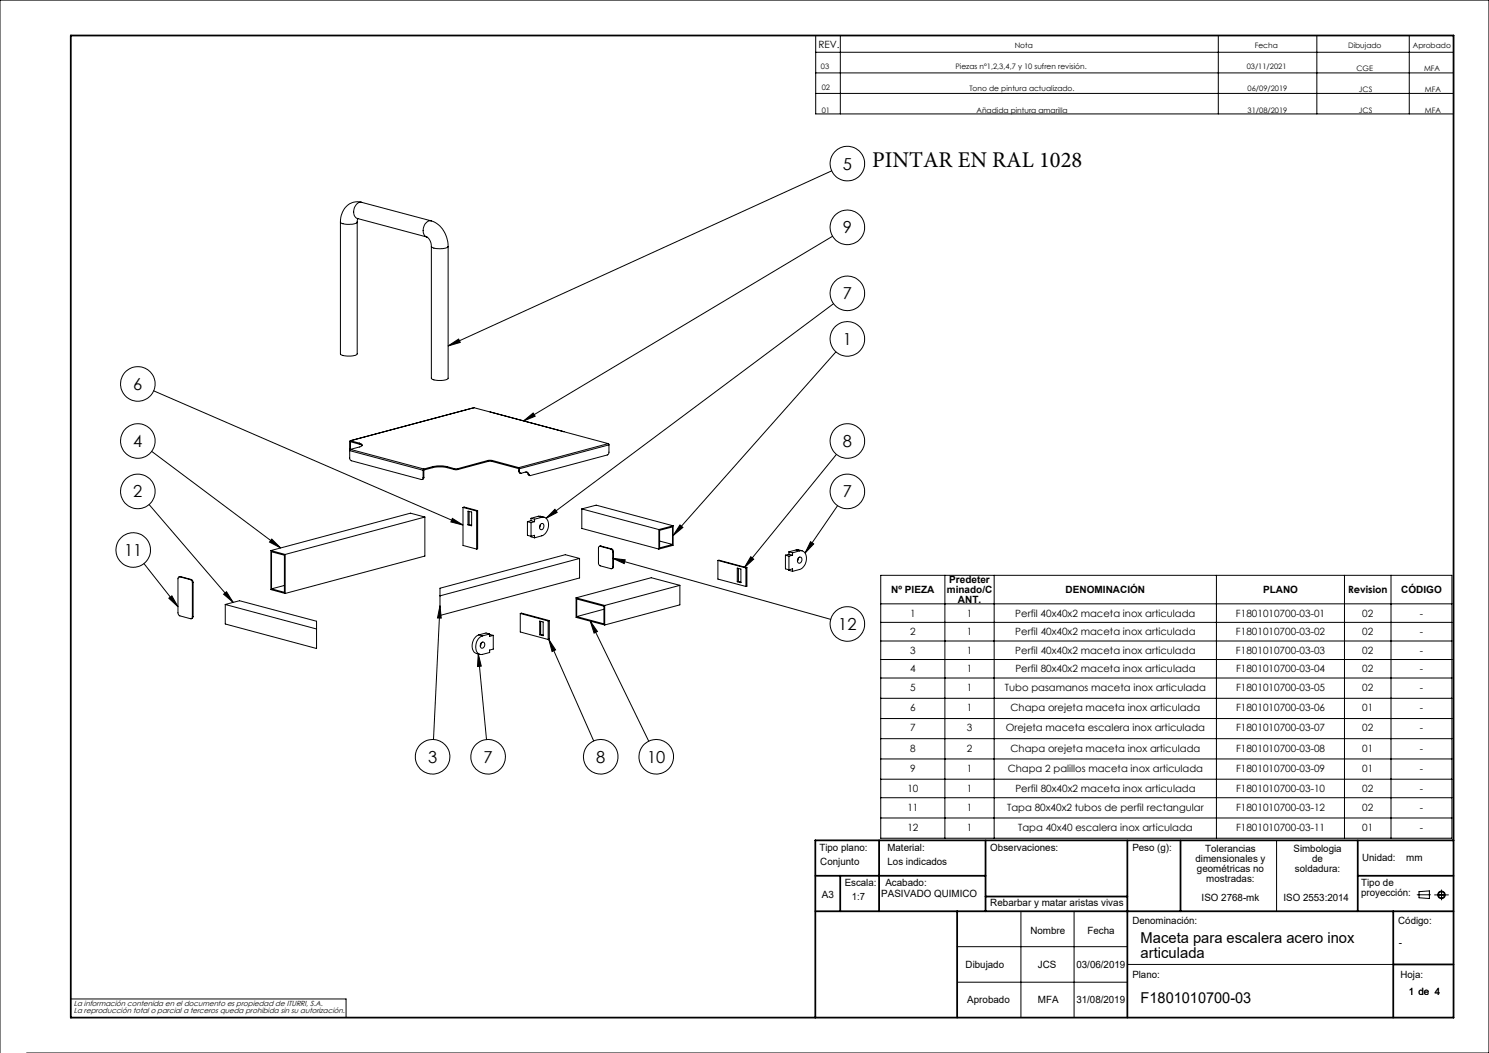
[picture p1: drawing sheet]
<svg xmlns="http://www.w3.org/2000/svg" width="420mm" height="297mm" viewBox="0 0 420 297" stroke-linecap="round" stroke-linejoin="round" font-family="sans-serif">
<g fill="none" stroke="#000" stroke-width=".28">
<path d="M230.1 10h179.9v22.1h-179.9zM230.1 14.7h179.9M237 10v22.1M343.6 10v22.1M371.4 10v22.1M397.5 10v22.1M230.1 20.6h179.9M230.1 26.3h179.9M102 57.1a4.8 4.8 0 0 0-5.9 4.8l-.1 .7M102 57.1a2.41 2.41 0 0 0-2.2 3 1.73 1.73 0 0 0 1 1.5M102 57.1l19.6 5.2M234.6 48.2l-108.2 49.4"/>
<path d="M96 62.6v37.2a4.6 4.6 0 0 0 4.1 .5l.7-.5v-37.2M96 62.6a4.5 4.5 0 0 0 4.1 .5l.7-.5M100.8 61.6h.1M100.8 61.6l19.6 5.2M101 61.7l-.2 .9M120.4 66.8l.9 1.1 .4 1.6M121.6 62.3a7.5 7.5 0 0 1 4.8 7.2M121.6 62.3a2.62 2.62 0 0 0-1.8 4.1l.6 .4M121.7 69.5v37.2a3.6 3.6 0 0 0 3.2 .6l.9-.2 .6-.4v-37.2M121.7 69.5a4.7 4.7 0 0 0 4.7 0M234.8 66.6l-87.1 52.1M126.4 97.6l3-2 .4 1z"/>
<path d="M235.1 85.7l-81.1 60.5M235.8 99.2l-45.9 51.9M43.4 110.2l87.2 37.9M133.7 115l-34.9 9.3M133.7 115l4.6 1.2M138.3 116.2l20.7 5.5M147.7 118.7l2.7-2.2 .6 .9zM42.8 127.3l36.4 27.2M98.6 127.1v2.2l.5 .7 19.8 5.3 .4-.2v-.4M98.6 126.6l.1 .3M98.6 127.1l20.7 5.5M98.6 126.6l.2 .1"/>
<path d="M98.8 126.7l-.2 .4M98.8 124.3l-.2 .2v2.1M98.8 126.7l20.8 5.6M98.8 124.3l2.6 .7M101.4 125l.7 .4-.1 .4-3.2 .9M101.4 125.3l.8 .4M101.4 125v.3M101.4 125.3l-2.6-.7v2.1M119.3 132.6v2.1M119.6 132.3l-.3 .3M119.6 134.7l-.2 .4-.4 .2M119.6 134.7h-.3"/>
<path d="M122.1 131.6l1.4-.2 2.6 .2M122.1 131.9l1.4-.2 2.6 .2M122.1 131.6l-2.5 .7M122.1 131.6v.3M122.1 131.9l-2.5 .7v2.1M126.1 131.6l2 .6M126.1 131.6v.3M126.1 131.9l2 .5M128.1 132.2h1.1M128.1 132.4h1.1M128.1 132.2v.2M129.2 132.2v.2"/>
<path d="M137.7 129.9h1M137.7 130.1h1M137.7 129.9l-8.5 2.3M137.7 129.9v.2M137.7 130.1l-8.5 2.3M138.7 129.9l7.6 2M138.7 129.9v.2M138.7 130.1l7.6 2.1v.7M146.3 131.9l.2 .3M146.3 132.9l.2 .4 .3 .2M146.3 132.9h.2M146.5 132.9l.4 .6 1.3-.4a.78 .78 0 0 1 1 .7"/>
<path d="M146.5 132.2v.7M148.5 133.1l.5 .7M149 133.8l.5 .4M149 133.8h.2M159 121.7l.1 .1M159 121.7l12.6 3.4M171.6 125.1l.2 .4M171.6 125.1l-25.3 6.8M171.8 125.5v2.2l-.4 .6-21.8 5.9-.4-.4M171.8 125.5l-25.3 6.7M235.9 128.2l-25.9 31.9M40.6 159l9.6 12.1"/>
<path d="M42.1 142.3l23.7 27.6M76.4 155.3v11l4 1.1M76.4 155.3l4 1.1M76.6 155.6l3.6 1v10.5l-3.6-1zM76.7 152l2.5 2.5-3.2-1.6zM80.4 156.4v11M119.8 145.8v11l-39.4 10.6M119.8 145.8l-39.4 10.6M119.8 145.8l-4-1.1-39.4 10.6M127.6 146.2l3 1.9-3.4-.9zM130.6 143.1l.3-.1 3.8 1M130.6 143.1l3.8 1"/>
<path d="M130.6 143.1v10.7l3.8 1.1M132 144.2l1 .2v3.9l-1-.3zM132.3 148h-.3M132.3 144.2v3.8M132.3 148l.7 .1M134.4 144.1v10.8M134.7 144l-.3 .1M134.7 144v10.8l-.3 .1M148.8 147.1v3.9l1 .3 1-.3v.7M148.8 147.1l1 .3M149.8 146.2v.7M149.8 147.4v4l1 .3"/>
<path d="M149.8 146.9l1 .2M149.8 146.9l-1 .2M149.8 146.2l1 .2M150.8 147.1l-1 .3M150.8 146.4v.7M151.8 145.6l1.7 .3M151.8 145.6l1 .3M151.8 145.6l-2 .6M152.4 148l-.2 .8M152.5 147.8a.6 .6 0 0 1 .8 0 .6 .6 0 0 1 .1 .9 .65 .65 0 0 1-.8 .7 .65 .65 0 0 1-.4-1zM152.8 145.9a2.03 2.03 0 0 1 1.8 3 3.1 3.1 0 0 1-1.8 2.2l-2 .6M152.8 145.9l-2 .5"/>
<path d="M156.5 143.6l.7 .9-3.2 1.7zM163.5 157.5l-39.4 10.6M164.1 143.5v5.5l21.7 5.9M164.1 143.5l21.7 5.9M164.1 143.5l4.1-1 21.7 5.8M169.3 154.1h-.3l-.2 .4 .1 4.7 .4 .4 3 .8 .4-.1 .1-.5M169.3 154.1l3 .8M169.5 154l-.4 .1M169.5 154l-.2 .1M169.5 154l3 .8M172.3 154.9l.5 .4v.4M172.5 154.8l.4 .3 .1 .5"/>
<path d="M172.5 154.8l-.2 .1M172.8 157.5l3.6 .4-.3 1.1zM172.8 155.7v4.1M172.8 157.5l61.5 17.2M173 159.8v.4l-.5 .2M173 155.6l-.2 .1M173 159.8h-.2M173 155.6v4.2M185.8 149.4v5.5M186.1 149.6l3.6-1v5l-3.6 .9zM186.1 152.6l3.6 1M189.9 148.3l-4.1 1.1"/>
<path d="M189.9 148.3v5.5l-4.1 1.1M191.8 148.1l.8 .7-2.7 2.3zM202.5 158.1l.3-.1 7.9 2.1M202.5 158.1l7.9 2.1M202.5 158.1v5.2l7.9 2.1M211.8 157l.8 .7-2.6 2.4zM221.5 156.6v3.8l1 .3 1.1-.3v.7M221.5 156.6l1 .3M222.5 155.6v.7M222.5 156.9v4l1.1 .2M222.5 156.3l1.1 .3M222.5 156.3l-1 .3"/>
<path d="M222.5 155.6l1.1 .3M223.6 156.6l-1.1 .3M223.6 155.9v.7M224.6 155.1l.5-.1 1.2 .4M224.6 155.1l1 .3M224.6 155.1l-2.1 .5M225.1 157.4a.66 .66 0 0 1 1-.1 .66 .66 0 0 1 0 1 .66 .66 0 0 1-1 .4 .66 .66 0 0 1-.1-1zM225.2 157.4l-.3 .9M225.6 155.4a1.78 1.78 0 0 1 1.9 2.3 3.2 3.2 0 0 1-1.9 2.9l-2 .5M225.6 155.4l-2 .5M228.6 152.8l.9 .6-2.4 2.6zM236.3 142.6l-9.2 13.4"/>
<path d="M47.6 168.7l.9-.6 1.7 3zM50.7 162.7l-.3 .1-.2 .4v9.9l.4 .6 3.2 .8 .3-.1 .2-.4M50.7 162.7l3.1 .8M50.9 162.6l-.4 .1M50.9 162.6l-.2 .1M50.9 162.6l3 .8M53.8 163.5l.3 .3 .2 .5M53.9 163.4l.4 .3 .2 .5M53.9 163.4l-.1 .1M54.3 164.3v9.7M54.5 173.9l-.1 .4-.5 .2M54.5 164.2l-.2 .1"/>
<path d="M54.5 173.9l-.2 .1M54.5 164.2v9.7M63.1 167.6l.8-.7 1.9 3zM63.5 170.5l4.1-1.1 21.7 5.8v7.7l-25.8-6.9zM63.5 170.5l25.8 6.9M80.2 165.1l-3.6 1M124.1 170.8l.4 3.5h-1.1zM124.1 165.9l35.4-9.4 4 1v5.5l-39.4 10.6zM124.1 170.8l-1.8 37.8M135.1 179.1a3.2 3.2 0 0 0-1 5.1l1.3 .4M135.1 179.1l1 .2M138.1 178.8v.7l1-.3"/>
<path d="M138.1 178.8l-2 .5M138.1 178.8l-1-.3-2 .6M138.1 179l1 .2M139.1 179.2v3.9l-1 .2v.7l-2 .6a1.78 1.78 0 0 1-1.9-2.3 3.1 3.1 0 0 1 1.9-3M146.8 173l7.8 2.2M146.8 173v5.3l7.8 2.1M146.8 173l.3-.1 7.8 2.1M152.2 175.2l1 .2v3.9l-1-.3zM152.5 179h-.3M152.5 175.3v3.7M152.5 179l.7 .1M154.6 175.2v5.2"/>
<path d="M154.9 175l-.3 .2M154.9 175v5.3l-.3 .1M162.5 168.6l8.1 2.2M162.5 168.6v5.5l8.1 2.2M162.7 168.9l7.7 2.1v5l-7.7-2.1zM166.5 175.2l2 2.9-.9 .5zM166.5 175.2l16.5 33.9M170.4 171.8l-7.7 2.1M170.6 170.8v5.5M191.8 165.1l-21.2 5.7M191.8 165.1l-8.1-2.2-21.2 5.7M191.8 165.1v5.5l-21.2 5.7"/>
<path d="M208 160.2l1 .3v3.9l-1-.3zM208.3 164l-.3 .1M208.3 160.3v3.7M208.3 164l.7 .2M210.4 160.2v5.2M210.7 160.1l-.3 .1M210.7 160.1v5.2l-.3 .1M248.4 162.3h161.1v74.1h-161.1zM248.4 170.3h161.1M248.4 175.5h161.1M266.5 162.3v74.1M280.4 162.3v74.1"/>
<path d="M343.1 162.3v74.1M379.2 162.3v74.1M392.4 162.3v74.1M134.9 184.4l.8 3.5-1 .1zM134.9 184.4l2.3 24.2M135.7 181.4l-.2 .9M135.8 181.3a.66 .66 0 0 1 .9 .1 .66 .66 0 0 1-.1 .9 .64 .64 0 0 1-.9 .5 .64 .64 0 0 1-.2-1zM154.8 180.3l1.9 3-1 .5zM154.8 180.3l12.7 28.7M248.4 180.8h161.1M248.4 186h161.1M248.4 191.2h161.1"/>
<path d="M248.4 197h161.1M248.4 202.7h161.1M248.4 208.3h161.1M248.4 214.1h161.1M248.4 219.8h161.1M248.4 225h161.1M248.4 230.7h161.1M360.1 237v20M288 257v30M303 257v30M399.7 252.4h3.8M400.3 251.5l2.9-.2v2.1l-2.9-.2z"/>
<path d="M404.6 252.4h4M406.6 251v2.8M270 267h48M270 277h48M318 272h75M0 297v-297h420v297h-412.5M20 281.8h77.6v5.2"/>
<circle cx="239" cy="46.1" r="4.9"/>
<circle cx="239" cy="64.1" r="4.9"/>
<circle cx="239" cy="95.6" r="4.9"/>
<circle cx="239" cy="82.7" r="4.9"/>
<circle cx="38.9" cy="108.3" r="4.9"/>
<circle cx="38.9" cy="124.4" r="4.9"/>
<circle cx="38.9" cy="138.6" r="4.9"/>
<circle cx="239" cy="124.4" r="4.9"/>
<circle cx="239" cy="138.6" r="4.9"/>
<circle cx="37.6" cy="155.1" r="4.9"/>
<circle cx="239" cy="176" r="4.9"/>
<circle cx="122" cy="213.5" r="4.9"/>
<circle cx="137.7" cy="213.5" r="4.9"/>
<circle cx="169.4" cy="213.5" r="4.9"/>
<circle cx="185.1" cy="213.5" r="4.9"/>
<circle cx="406.6" cy="252.4" r=".86"/>
<circle cx="406.6" cy="252.4" r="1.07"/>
</g>
<g fill="none" stroke="#000" stroke-width=".5">
<path d="M20 10h390v277h-390zM248 237v20M278 237v20M318 237v50M333 237v20M383 237v20M410 237h-180v50M230 257h180M230 247h48M237 247v10M270 257v30M278 252.9h40"/>
<path d="M383 247h27M393 257v30M393 272h17"/>
</g>
<path d="M191.8 148.1l.8 .7-2.7 2.3zM228.6 152.8l.9 .6-2.4 2.6zM166.5 175.2l2 2.9-.9 .5zM154.8 180.3l1.9 3-1 .5zM127.6 146.2l3 1.9-3.4-.9zM124.1 170.8l.4 3.5h-1.1zM147.7 118.7l2.7-2.2 .6 .9zM63.1 167.6l.8-.7 1.9 3zM76.7 152l2.5 2.5-3.2-1.6zM126.4 97.6l3-2 .4 1zM156.5 143.6l.7 .9-3.2 1.7zM134.9 184.4l.8 3.5-1 .1zM211.8 157l.8 .7-2.6 2.4zM47.6 168.7l.9-.6 1.7 3zM172.8 157.5l3.6 .4-.3 1.1z" fill="#000"/>
<text font-size="6.3" x="246" y="47">PINTAR EN RAL 1028</text>
<g font-size="4.7">
<text x="237.7" y="47.8">5</text>
<text x="237.7" y="65.8">9</text>
<text x="237.7" y="84.4">7</text>
<text x="237.7" y="97.3">1</text>
<text x="37.6" y="110">6</text>
<text x="37.6" y="126.1">4</text>
<text x="237.7" y="126.1">8</text>
<text x="37.6" y="140.3">2</text>
<text x="237.7" y="140.3">7</text>
<text x="35" y="156.8">11</text>
<text x="236.5" y="177.7">12</text>
<text x="120.8" y="215.1">3</text>
<text x="136.4" y="215.1">7</text>
<text x="168.2" y="215.1">8</text>
<text x="182.5" y="215.1">10</text>
</g>
<g font-size="4.2">
<text x="321.7" y="265.9">Maceta para escalera acero inox</text>
<text x="321.7" y="270.1">articulada</text>
<text x="321.7" y="282.8">F1801010700-03</text>
</g>
<g font-size="2.8">
<text x="230.8" y="13.6">REV.</text>
<text x="251.4" y="167.3">Nº PIEZA</text>
<text x="267.1" y="167.3">minado/C</text>
<text x="267.8" y="164.5">Predeter</text>
<text x="300.6" y="167.3">DENOMINACIÓN</text>
<text x="356.3" y="167.3">PLANO</text>
<text x="380.2" y="167.3">Revision</text>
<text x="395.2" y="167.3">CÓDIGO</text>
<text x="256.7" y="174">1</text>
<text x="270.2" y="170.1">ANT.</text>
<text x="272.7" y="174">1</text>
<text x="286.4" y="174">Perfil 40x40x2 maceta inox articulada</text>
<text x="348.6" y="174">F1801010700-03-01</text>
<text x="384.2" y="174">02</text>
<text x="400.5" y="174">-</text>
<text x="256.7" y="179.2">2</text>
<text x="272.7" y="179.2">1</text>
<text x="286.4" y="179.2">Perfil 40x40x2 maceta inox articulada</text>
<text x="348.6" y="179.2">F1801010700-03-02</text>
<text x="384.3" y="179.2">02</text>
<text x="400.5" y="179.2">-</text>
<text x="256.7" y="184.4">3</text>
<text x="272.7" y="184.4">1</text>
<text x="286.4" y="184.4">Perfil 40x40x2 maceta inox articulada</text>
<text x="348.6" y="184.4">F1801010700-03-03</text>
<text x="384.3" y="184.4">02</text>
<text x="400.5" y="184.4">-</text>
<text x="256.7" y="189.7">4</text>
<text x="272.7" y="189.7">1</text>
<text x="286.4" y="189.7">Perfil 80x40x2 maceta inox articulada</text>
<text x="348.6" y="189.7">F1801010700-03-04</text>
<text x="384.3" y="189.7">02</text>
<text x="400.5" y="189.7">-</text>
<text x="256.7" y="194.9">5</text>
<text x="272.7" y="194.9">1</text>
<text x="283.4" y="194.9">Tubo pasamanos maceta inox articulada</text>
<text x="348.6" y="194.9">F1801010700-03-05</text>
<text x="384.3" y="194.9">02</text>
<text x="400.5" y="194.9">-</text>
<text x="256.7" y="200.6">6</text>
<text x="272.7" y="200.6">1</text>
<text x="285" y="200.6">Chapa orejeta maceta inox articulada</text>
<text x="348.6" y="200.6">F1801010700-03-06</text>
<text x="384.3" y="200.6">01</text>
<text x="400.5" y="200.6">-</text>
<text x="256.7" y="206.3">7</text>
<text x="272.7" y="206.3">3</text>
<text x="283.7" y="206.3">Orejeta maceta escalera inox articulada</text>
<text x="348.6" y="206.3">F1801010700-03-07</text>
<text x="384.3" y="206.3">02</text>
<text x="400.5" y="206.3">-</text>
<text x="256.7" y="212">8</text>
<text x="272.7" y="212">2</text>
<text x="285" y="212">Chapa orejeta maceta inox articulada</text>
<text x="348.6" y="212">F1801010700-03-08</text>
<text x="384.3" y="212">01</text>
<text x="400.5" y="212">-</text>
<text x="256.7" y="217.7">9</text>
<text x="272.7" y="217.7">1</text>
<text x="284.3" y="217.7">Chapa 2 palillos maceta inox articulada</text>
<text x="348.6" y="217.7">F1801010700-03-09</text>
<text x="384.3" y="217.7">01</text>
<text x="400.5" y="217.7">-</text>
<text x="255.9" y="223.4">10</text>
<text x="272.7" y="223.4">1</text>
<text x="286.4" y="223.4">Perfil 80x40x2 maceta inox articulada</text>
<text x="348.6" y="223.4">F1801010700-03-10</text>
<text x="384.3" y="223.4">02</text>
<text x="400.5" y="223.4">-</text>
<text x="255.9" y="228.6">11</text>
<text x="272.7" y="228.6">1</text>
<text x="284.1" y="228.6">Tapa 80x40x2 tubos de perfil rectangular</text>
<text x="348.6" y="228.6">F1801010700-03-12</text>
<text x="384.3" y="228.6">02</text>
<text x="400.5" y="228.6">-</text>
<text x="231.1" y="239.9">Tipo plano:</text>
<text x="250.3" y="239.9">Material:</text>
<text x="255.9" y="234.3">12</text>
<text x="272.7" y="234.3">1</text>
<text x="279.3" y="239.9">Observaciones:</text>
<text x="287.2" y="234.3">Tapa 40x40 escalera inox articulada</text>
<text x="319.4" y="239.9">Peso (g):</text>
<text x="348.6" y="234.3">F1801010700-03-11</text>
<text x="384.3" y="234.3">01</text>
<text x="400.5" y="234.3">-</text>
<text x="231.4" y="244.1">Conjunto</text>
<text x="250.3" y="244.1">Los indicados</text>
<text x="337.2" y="243.1">dimensionales y</text>
<text x="337.6" y="246">geométricas no</text>
<text x="339.9" y="240.3">Tolerancias</text>
<text x="364.9" y="240.2">Simbologia</text>
<text x="365.3" y="245.9">soldadura:</text>
<text x="370.1" y="243">de</text>
<text x="384.2" y="242.7">Unidad:</text>
<text x="396.7" y="242.7">mm</text>
<text x="238.3" y="250">Escala:</text>
<text x="249.7" y="250">Acabado:</text>
<text x="340.2" y="248.8">mostradas:</text>
<text x="383.9" y="250">Tipo de</text>
<text x="231.9" y="253.4">A3</text>
<text x="240.3" y="254">1:7</text>
<text x="248.6" y="253">PASIVADO QUIMICO</text>
<text x="279.3" y="255.7">Rebarbar y matar aristas vivas</text>
<text x="338.9" y="254">ISO 2768-mk</text>
<text x="362" y="254">ISO 2553:2014</text>
<text x="383.9" y="252.8">proyección:</text>
<text x="290.6" y="263.3">Nombre</text>
<text x="306.7" y="263.3">Fecha</text>
<text x="319.4" y="260.6">Denominación:</text>
<text x="394.4" y="260.6">Código:</text>
<text x="394.6" y="266.9">-</text>
<text x="272.4" y="273">Dibujado</text>
<text x="292.7" y="273">JCS</text>
<text x="303.6" y="273">03/06/2019</text>
<text x="319.4" y="275.8">Plano:</text>
<text x="395" y="275.8">Hoja:</text>
<text x="397.4" y="280.6">1 de 4</text>
<text x="272.8" y="282.8">Aprobado</text>
<text x="292.7" y="282.8">MFA</text>
<text x="303.6" y="282.8">31/08/2019</text>
</g>
<g font-size="2.1">
<text x="286.2" y="13.6">Nota</text>
<text x="353.9" y="13.6">Fecha</text>
<text x="380.3" y="13.6">Dibujado</text>
<text x="398.5" y="13.6">Aprobado</text>
<text x="231.5" y="19.4">03</text>
<text x="269.5" y="19.5">Piezas nº1,2,3,4,7 y 10 sufren revisión.</text>
<text x="351.7" y="19.6">03/11/2021</text>
<text x="382.6" y="19.9">CGE</text>
<text x="401.7" y="19.9">MFA</text>
<text x="231.8" y="25.4">02</text>
<text x="273.5" y="25.5">Tono de pintura actualizado.</text>
<text x="351.9" y="25.6">06/09/2019</text>
<text x="383.3" y="25.9">JCS</text>
<text x="401.9" y="25.9">MFA</text>
<text x="231.8" y="31.8">01</text>
<text x="275.4" y="31.8">Añadida pintura amarilla</text>
<text x="351.9" y="31.9">31/08/2019</text>
<text x="383.3" y="31.9">JCS</text>
<text x="401.9" y="31.9">MFA</text>
<text x="20.8" y="283.7">La información contenida en el documento es propiedad de ITURRI, S.A.</text>
<text x="20.8" y="285.7">La reproducción total o parcial a terceros queda prohibida sin su autorización.</text>
</g>
</svg>
